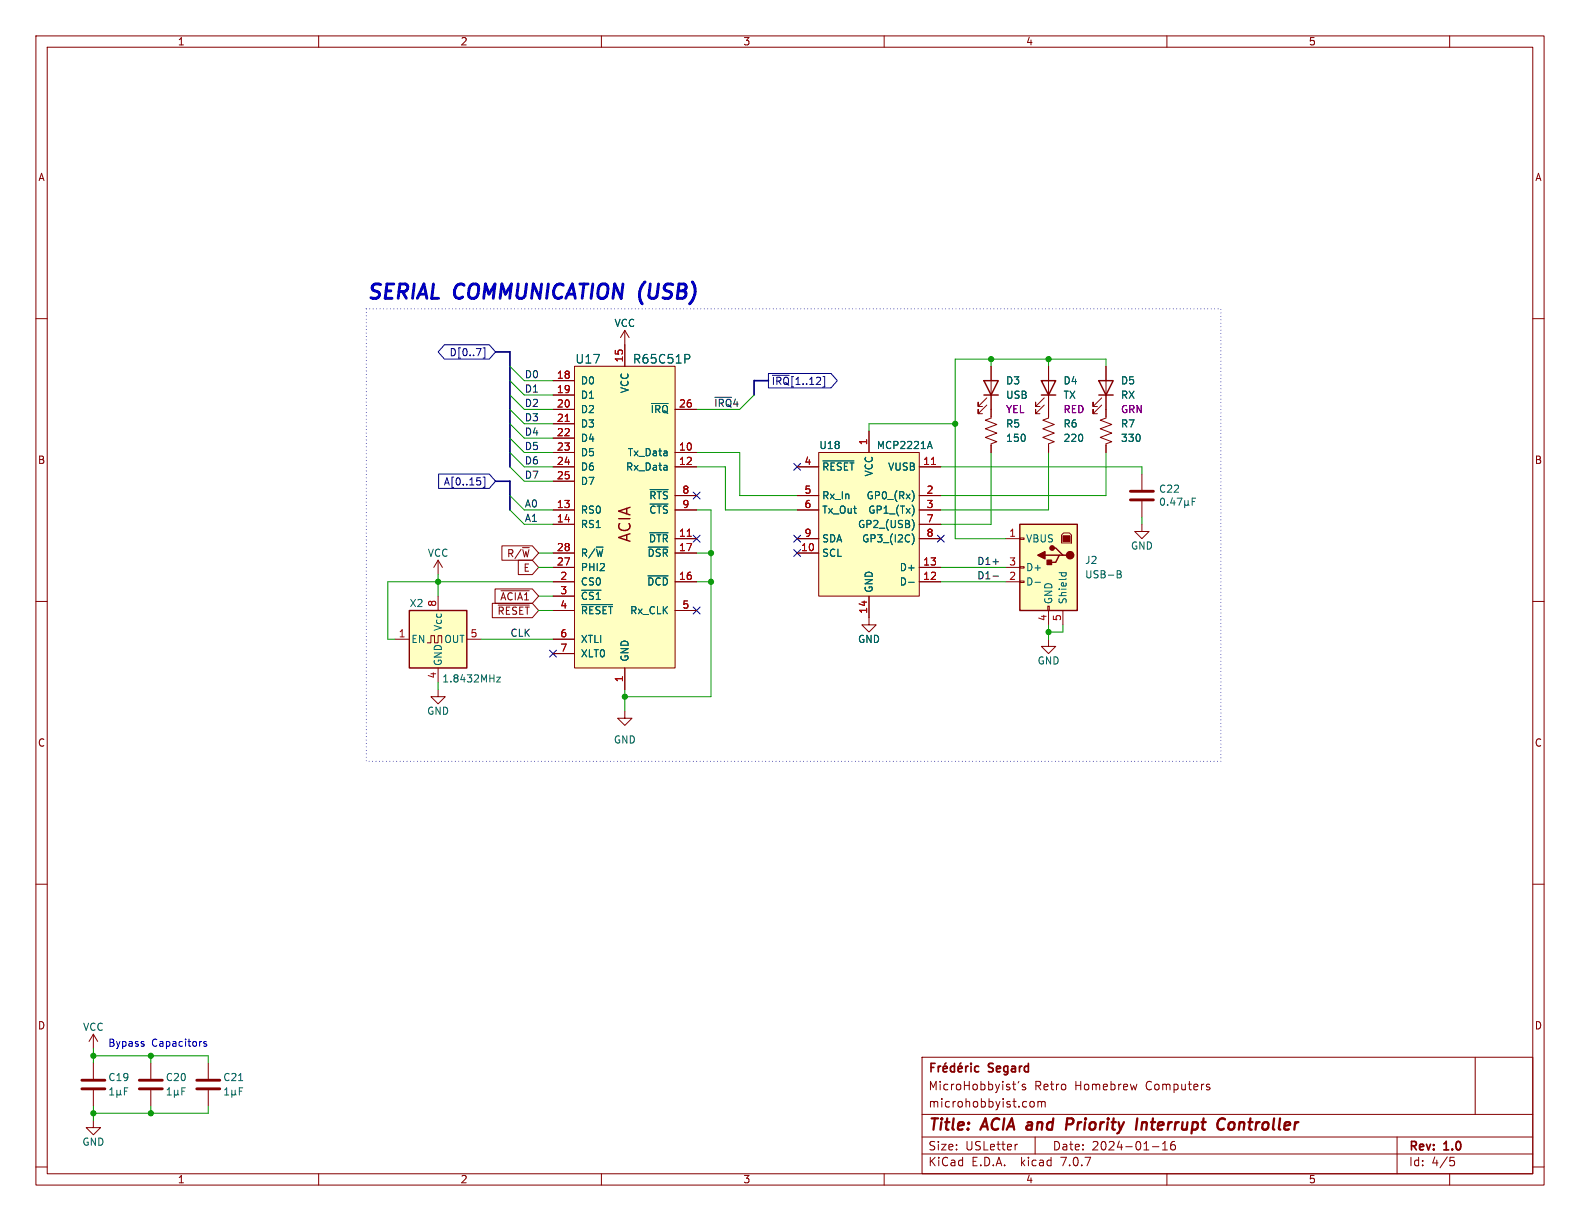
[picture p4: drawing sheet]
<svg xmlns="http://www.w3.org/2000/svg" width="279mm" height="216mm" viewBox="0 0 279 216" stroke-linecap="round" stroke-linejoin="round" font-family="sans-serif">
<g fill="none" stroke="#840000" stroke-width=".18">
<path d="M6.3 6.4h266.7v203.2h-266.7zM8.3 8.3h262.8v199.3h-262.8zM56.3 6.4v1.9M106.4 6.4v1.9M156.3 6.4v1.9M206.4 6.4v1.9M256.3 6.4v1.9M6.3 56.3h2M110.5 58.4v6.4M110.5 58.4l-.8 1.3M110.5 58.4l.8 1.3M271.1 56.3h1.9"/>
<path d="M97.8 67.3h3.8M97.8 69.9h3.8M97.8 72.4h3.8M97.8 74.9h3.8M97.8 77.5h3.8M101.6 64.8h17.8v53.3h-17.8zM119.4 72.4h3.8M153.7 76.2v3.8M174.5 71.6l-1.5 1.6v-.8v.8h.7M174.5 70.4l-1.5 1.5v-.8v.8h.7M175.3 64.8v9.1l-1.1 .4 2.1 .8-2.1 .7 2.1 .8-2.1 .7 2.1 .8-1 .4v1.5M184.7 71.6l-1.6 1.6v-.8v.8h.8"/>
<path d="M184.7 70.4l-1.6 1.5v-.8v.8h.8M185.4 64.8v9.1l-1 .4 2 .8-2 .7 2 .8-2 .7 2 .8-1 .4v1.5M194.8 71.6l-1.5 1.6v-.8v.8h.8M194.8 70.4l-1.5 1.5v-.8v.8h.8M195.6 64.8v9.1l-1 .4 2 .8-2 .7 2 .8-2 .7 2 .8-1 .4v1.5M77.5 99.1l-.8 1.2M77.5 99.1v2.5M77.5 99.1l.7 1.2M88.8 96.5h5.3l1.1 1.3-1.1 1.3h-5.3zM91.7 99.1h2.4l1.1 1.2-1.1 1.3h-2.4zM97.8 80h3.8M97.8 82.6h3.8"/>
<path d="M97.8 90.2h3.8M97.8 92.7h3.8M97.8 97.8h3.8M97.8 85.1h3.8M119.4 80h3.8M119.4 95.3h3.8M119.4 82.6h3.8M119.4 90.2h3.8M119.4 97.8h3.8M119.4 87.6h3.8M141 95.3h3.8M141 82.6h3.8"/>
<path d="M141 90.2h3.8M141 97.8h3.8M141 87.6h3.8M144.8 80h17.8v25.4h-17.8zM162.6 95.3h3.8M162.6 82.6h3.8M162.6 90.2h3.8M162.6 92.7h3.8M162.6 87.6h3.8M177.8 95.3h2.5M180.3 95.1h.8v.3h-.8zM187.7 94.6l.4-.4h1l.4 .4v1.4h-1.8z"/>
<path d="M201.9 92.7v1.3h1.3l-1.3 1.3-1.2-1.3h1.2M201.9 83.8v2.8M201.9 88.6v2.8M6.3 106.4h2M69.8 113h2.6M75.6 113.7h.6v-1.3h.6v1.3h.7v-1.3h.6v1.3M77.5 105.4v2.6M77.5 118.1v2.6M82.5 113h2.6M87.1 106.7h7l1.1 1.3-1.1 1.2h-7zM87.5 104.1h6.6l1.1 1.3-1.1 1.3h-6.6zM88.1 107h5.5"/>
<path d="M88.6 104.5h5M97.8 113h3.8M97.8 102.9h3.8M97.8 100.3h3.8M97.8 105.4h3.8M97.8 108h3.8M97.8 115.6h3.8M110.5 118.1v3.8M119.4 102.9h3.8M119.4 108h3.8M153.7 105.4v5.1h1.2l-1.2 1.3-1.3-1.3h1.3M162.6 102.9h3.8"/>
<path d="M162.6 100.3h3.8M177.8 102.9h2.5M177.8 100.3h2.5M180.3 102.7h.8v.3h-.8zM180.3 100.2h.8v.3h-.8zM185.3 107.2h.2v.8h-.2zM185.4 113v1.3h-1.3l1.3 1.3 1.3-1.3h-1.3M185.4 108v2.5M188 108v2.5M271.1 106.4h1.9M77.5 121.9v1.3h1.2l-1.2 1.3-1.3-1.3h1.3M110.5 125.7v1.3h1.3l-1.3 1.3-1.3-1.3h1.3"/>
<path d="M6.3 156.3h2M271.1 156.3h1.9M16.5 198.1v1.3h1.3l-1.3 1.3-1.3-1.3h1.3M16.5 182.9v2.5M16.5 188v2.8M16.5 192.8v2.8M16.5 182.9l-.8 1.3M16.5 182.9l.8 1.3M26.7 188v2.8M26.7 192.8v2.8M36.8 188v2.8M36.8 192.8v2.8"/>
<path d="M163 186.9h108.1v20.7h-108.1zM163 197.1h108.1M179 191.7h.6M179.3 192.6l.3 .1M180.2 191.2l-.2 .3M181.3 191.8l-.3-.1-.2 .2v.2l.5 .2v.3h-.5M182.3 194.8h.3l.3 .2v.5l-.3 .3-.3-.1-.2-.2v-.5zM183.5 194.9l.5-.1 .2 .2M183.5 194.8v1M184.2 195l.2-.2h.4v1M184.2 195v.8M201 191.7l-.2 1"/>
<path d="M213.5 191.7l.4 .1M213.5 192.2l.4 .1 .1 .2-.2 .2h-.3M260.9 187v10M6.3 206.4h2M56.3 207.6v2M106.4 207.6v2M156.3 207.6v2M163 204.1h108.1M163 201h108.1M179.9 202.3l-.2 .1M183 201v3.1M203.8 202.8h1.1"/>
<path d="M205.6 203.3h.8M205.6 202.3l.4-.5v1.5M206.4 207.6v2M207.2 202a1.17 1.17 0 0 0 0 1.3h.5l.2-.6-.3-.3-.4 .1-.2 .2M247.1 201v6.6M256.3 207.6v2M256.4 204.6h.7M256.6 205.2h.3l.3 .3-.1 .6h-.5M271.1 206.4h1.9"/>
</g>
<path d="M189.5 197.8h-.8l-.2 2M189.6 198.7l-1 .1M202 198.4l-.2 1.4M202.6 198.4l-.6 .2M215.8 197.8a.67 .67 0 0 1 .8 .1M216.4 199.6l-.4 .2M218 198.4a.62 .62 0 0 0-.7 .4v.8a.52 .52 0 0 0 .7 .1" fill="none" stroke="#840000" stroke-width=".4"/>
<g fill="none" stroke="#840000" stroke-width=".3">
<path d="M164.6 188.7h.5M165.4 188h-.8v1.5M165.9 188.5v1M166.4 188.5l-.3 .1-.2 .2M166.8 189l.7-.1-.1-.3-.4-.1-.2 .2 .1 .8h.5M167.3 188l-.2 .2M168.8 188.6l-.4-.1-.3 .3v.4l.1 .3h.6M168.8 188v1.5M169.4 189l.7-.1v-.3l-.5-.1-.2 .2 .1 .8h.6M169.9 188l-.2 .2M170.8 188.5v1M171.2 188.5l-.3 .1-.1 .2"/>
<path d="M171.7 188v.2M171.7 188.5v1M173.1 188.6l-.5-.1-.2 .3v.4l.1 .3h.6"/>
</g>
<g fill="#ffffc2" stroke="#ffffc2" stroke-width=".18">
<path d="M72.4 108h10.1v10.1h-10.1z"/>
<path d="M101.6 64.8h17.8v53.3h-17.8z"/>
<path d="M144.8 80h17.8v25.4h-17.8z"/>
<path d="M180.3 92.7h10.2v15.3h-10.2z"/>
</g>
<path d="M174 67.3h2.5l-1.2 2.6zM174 69.9h2.5M184.1 67.3h2.6l-1.3 2.6zM184.1 69.9h2.6M194.3 67.3h2.5l-1.2 2.6zM194.3 69.9h2.5M180.3 92.7h10.2v15.3h-10.2zM184.8 98.2h2.5M186.1 96.9h.6l1.3 1.3h.6M188 98.2h-.7l-.6 1.2h-1.3M72.4 108h10.1v10.1h-10.1z" fill="none" stroke="#840000" stroke-width=".25"/>
<g fill="none" stroke="#006464" stroke-width=".18">
<path d="M115.2 71.3h2.9M121.1 62.7h.6l.3 .3-.2 .4-.7 .1M164.1 79h.6M164.4 78l.4 1.3M114.6 96.7h3.5M114.9 94.2h3.2M114.9 86.6h3.2M114.9 89.1h3.2M145.5 81.5h5.5M161.3 91.9a1.49 1.49 0 0 1 0 1.8M161.3 94.4a1.47 1.47 0 0 1 0 1.9M161.5 87l.1 .6-.1 .9"/>
<path d="M161.6 89.8v.9M205.4 88.1h.1a.68 .68 0 0 1 .4 .6 .68 .68 0 0 1-.4 .7 .84 .84 0 0 1-.1-1.3zM206.5 89.2v.2M207.3 88l-.3 .9h.8M207.6 88.5v.9M208.2 88.1h.8l-.5 1.3M209.5 89.2l.2 .2h.2l.2-.2M209.5 88.5v1.3M210.1 89.2l.2 .2M210.1 88.5v.7M210.8 88.7h.5M211.4 88.1h-.6v1.3"/>
<path d="M87.8 119.7h.7l-.7 .9h.7M102.8 104.4h3.5M102.8 106.9h5.5M114.6 101.8h3.5M160.7 103h.9M183 103h1M187.3 101.3h1.2M187.8 101.3l-.1 .3M188.5 101.3v.3M197.6 100.9l.6 .1v.3l-.2 .2M197.6 101.5h.4M198 101.5l.3 .3-.1 .3-.6 .1"/>
<path d="M19.4 193.6h.7M19.4 192.7l.4-.4v1.3M20.7 193.4l.2 .2h.2l.2-.2M20.7 192.8v1.2M21.3 193.4l.2 .2M21.3 192.8v.6M22 193h.4M22.6 192.3h-.6v1.3M29.6 193.6h.7M29.6 192.7l.3-.4v1.3M30.8 193.4l.2 .2h.3l.1-.2M30.8 192.8v1.2"/>
<path d="M31.4 193.4l.2 .2M31.4 192.8v.6M32.2 193h.4M32.8 192.3h-.6v1.3M39.7 193.6h.7M39.7 192.7l.4-.4v1.3M41 193.4l.2 .2h.2l.2-.2M41 192.8v1.2M41.6 193.4l.2 .2M41.6 192.8v.6M42.2 191.1h.7M42.3 193h.4"/>
<path d="M42.9 192.3h-.6v1.3"/>
</g>
<path d="M99.9 74.5h.8M121.5 94.8h.8M164.7 82.1h.7" fill="none" stroke="#a90000" stroke-width=".18"/>
<path d="M199.9 88.4h4.1M199.9 86.9h4.1M14.5 192.5h4M14.5 191h4M24.6 192.5h4.1M24.6 191h4.1M34.8 192.5h4.1M34.8 191h4.1" fill="none" stroke="#840000" stroke-width=".51"/>
<g fill="#840000" stroke="#840000" stroke-width=".25">
<path d="M183.5 98.2l1.3-.7v1.3z"/>
<path d="M185.2 99.1h.7v.7h-.7z"/>
<circle cx="189.2" cy="98.2" r=".63"/>
<circle cx="186.1" cy="96.9" r=".38"/>
</g>
<path d="M188 94.7h1.2v1.1h-1.2z" fill="#840000" stroke="#840000" stroke-width=".18"/>
<g fill="none" stroke="#000084" stroke-width=".18">
<path d="M78.6 61h7.9l1.1 1.2-1.1 1.3h-7.9l-1.1-1.3zM85.4 61.5h.3v1.8h-.3M135.9 66h11.1l1.1 1.3-1.1 1.3h-11.1zM136.6 66.4h2.9M77.6 83.8h8.9l1.1 1.3-1.1 1.3h-8.9zM85 85.1v.5M85.4 84.4h.3v1.8h-.3M122.6 94.6l1.2 1.3M122.6 87l1.2 1.2M123.8 94.6l-1.2 1.3M123.8 87l-1.2 1.2M140.4 97.2l1.2 1.2"/>
<path d="M140.4 94.6l1.2 1.3M140.4 81.9l1.2 1.3M141.6 97.2l-1.2 1.2M141.6 94.6l-1.2 1.3M141.6 81.9l-1.2 1.3M165.8 94.6l1.2 1.3M167 94.6l-1.2 1.3M97.2 115l1.2 1.2M98.4 115l-1.2 1.2M122.6 107.3l1.2 1.3M123.8 107.3l-1.2 1.3"/>
</g>
<path d="M126.4 70.3h3M175.6 99.3h1M175.6 101.9h1" fill="none" stroke="#0f0f0f" stroke-width=".18"/>
<path d="M25.3 184.6l.2 .2-.2 .2M25.3 184.2h.1M36.5 184.2h-.3l-.2 .1 .1 .2 .4 .1v.3h-.5" fill="none" stroke="#0000c2" stroke-width=".18"/>
<path d="M113.1 51.5l.1 1.5" fill="none" stroke="#0000c2" stroke-width=".51"/>
<path d="M64.8 54.6h151.1v80h-151.1v-80" fill="none" stroke="#0000c2" stroke-width=".18" stroke-dasharray="0 .6"/>
<path d="M87.6 62.2h2.6v20.4M135.9 67.3h-2.6v2.6M87.6 85.1h2.6v5.1" fill="none" stroke="#000084" stroke-width=".3"/>
<g fill="none" stroke="#009600" stroke-width=".18">
<path d="M90.2 72.4l2.5 2.5h5.1M90.2 67.3l2.5 2.6h5.1M90.2 74.9l2.5 2.6h5.1M90.2 69.9l2.5 2.5h5.1M90.2 77.5l2.5 2.5h5.1M90.2 64.8l2.5 2.5h5.1M133.3 69.9l-2.5 2.5h-7.6M168.9 74.9h-15.2v1.3M175.3 63.5v1.3M185.4 63.5v1.3M195.6 64.8v-1.3h-26.7v31.8h8.9M90.2 87.6l2.5 2.6h5.1"/>
<path d="M90.2 90.2l2.5 2.5h5.1M90.2 80l2.5 2.6h5.1M90.2 82.6l2.5 2.5h5.1M95.2 97.8h2.6M123.2 80h7.6v7.6h10.2M123.2 90.2h2.5v33h-15.2M123.2 82.6h5.1v7.6h12.7M123.2 97.8h2.5M166.4 82.6h35.5v1.2M175.3 80v12.7h-8.9M185.4 80v10.2h-19M195.6 80v7.6h-29.2"/>
<path d="M201.9 91.4v1.3M77.5 101.6v3.8M85.1 113h12.7M95.2 100.3h2.6M95.2 105.4h2.6M95.2 108h2.6M97.8 102.9h-29.2v10.1h1.2M123.2 102.9h2.5M166.4 102.9h11.4M166.4 100.3h11.4M185.4 110.5v2.5M188 110.5v1.3h-2.6"/>
<path d="M77.5 120.7v1.2M110.5 121.9v3.8M16.5 185.4v2.6M16.5 195.6v2.5M16.5 186.7h20.3v1.3M26.7 186.7v1.3M26.7 195.6v1.3M36.8 195.6v1.3h-20.3"/>
</g>
<g fill="#009600" stroke="#009600" stroke-width=".18">
<circle cx="185.4" cy="111.8" r=".46"/>
<circle cx="168.9" cy="74.9" r=".46"/>
<circle cx="185.4" cy="63.5" r=".46"/>
<circle cx="175.3" cy="63.5" r=".46"/>
<circle cx="125.7" cy="102.9" r=".46"/>
<circle cx="125.7" cy="97.8" r=".46"/>
<circle cx="110.5" cy="123.2" r=".46"/>
<circle cx="26.7" cy="186.7" r=".46"/>
<circle cx="77.5" cy="102.9" r=".46"/>
<circle cx="26.7" cy="196.9" r=".46"/>
<circle cx="16.5" cy="186.7" r=".46"/>
<circle cx="16.5" cy="196.9" r=".46"/>
</g>
<g font-size="3.5" fill="#0000c2">
<text x="64.8" y="53.1">SERIAL</text>
<text x="80.4" y="53.1">COMMUNICATION</text>
<text x="114.1" y="53.1">(USB)</text>
</g>
<g font-size="2.8" fill="#840000">
<text x="111.9" y="96.1" transform="rotate(-90 111.9 96.1)">ACIA</text>
<text x="164" y="200.4">Title:</text>
<text x="173.7" y="200.4">ACIA and</text>
<text x="190.2" y="200.4">Priority</text>
<text x="203.3" y="200.4">Interrupt</text>
<text x="218.5" y="200.4">Controller</text>
</g>
<g font-size="2.1" fill="#006464">
<text x="101.7" y="64.5">U17</text>
<text x="111.8" y="64.5">R65C51P</text>
</g>
<g font-size="2.1" fill="#840000">
<text x="174.9" y="190">Segard</text>
<text x="164.1" y="193">MicroHobbyist's</text>
<text x="164.1" y="196.1">microhobbyist.com</text>
<text x="182.9" y="193">Retro</text>
<text x="190.1" y="193">Homebrew</text>
<text x="202.8" y="193">Computers</text>
<text x="164" y="203.6">Size:</text>
<text x="170.7" y="203.6">USLetter</text>
<text x="186" y="203.6">Date:</text>
<text x="193.1" y="203.6">2024-01-16</text>
<text x="249.1" y="203.9">Rev:</text>
<text x="255.4" y="203.9">1.0</text>
<text x="164" y="206.4">KiCad</text>
<text x="171.8" y="206.4">E.D.A.</text>
<text x="180.7" y="206.4">kicad</text>
<text x="187.9" y="206.4">7.0.7</text>
<text x="249.1" y="206.4">Id:</text>
<text x="253.1" y="206.4">4/5</text>
</g>
<g font-size="1.8" fill="#840000">
<text x="31.3" y="8.2">1</text>
<text x="81.4" y="8.2">2</text>
<text x="131.4" y="8.2">3</text>
<text x="181.3" y="8.2">4</text>
<text x="231.4" y="8.2">5</text>
<text x="6.7" y="32.2">A</text>
<text x="271.4" y="32.2">A</text>
<text x="6.6" y="82.2">B</text>
<text x="271.3" y="82.2">B</text>
<text x="89.6" y="98.7">R/~{W}</text>
<text x="92.5" y="101.3">E</text>
<text x="88.4" y="106.4">~{ACIA1}</text>
<text x="87.9" y="108.9">~{RESET}</text>
<text x="6.6" y="132.2">C</text>
<text x="271.3" y="132.2">C</text>
<text x="6.6" y="182.2">D</text>
<text x="271.3" y="182.2">D</text>
<text x="31.3" y="209.4">1</text>
<text x="81.4" y="209.4">2</text>
<text x="131.4" y="209.4">3</text>
<text x="181.3" y="209.4">4</text>
<text x="231.4" y="209.4">5</text>
</g>
<g font-size="1.8" fill="#006464">
<text x="108.6" y="58">VCC</text>
<text x="102.6" y="68.2">D0</text>
<text x="102.6" y="70.7">D1</text>
<text x="111.4" y="69.6" transform="rotate(-90 111.4 69.6)">VCC</text>
<text x="177.8" y="68.2">D3</text>
<text x="177.8" y="70.7">USB</text>
<text x="188" y="68.2">D4</text>
<text x="188" y="70.7">TX</text>
<text x="198.1" y="68.2">D5</text>
<text x="198.1" y="70.7">RX</text>
<text x="102.6" y="73.3">D2</text>
<text x="102.6" y="75.8">D3</text>
<text x="115" y="73.3">~{IRQ}</text>
<text x="177.8" y="75.8">R5</text>
<text x="188" y="75.8">R6</text>
<text x="198.1" y="75.8">R7</text>
<text x="102.6" y="78.3">D4</text>
<text x="102.6" y="80.9">D5</text>
<text x="102.6" y="83.4">D6</text>
<text x="110.6" y="83.4">Rx_Data</text>
<text x="110.9" y="80.9">Tx_Data</text>
<text x="144.8" y="79.6">U18</text>
<text x="145.3" y="83.4">~{RESET}</text>
<text x="154.9" y="79.6">MCP2221A</text>
<text x="157" y="83.4">VUSB</text>
<text x="177.8" y="78.3">150</text>
<text x="188" y="78.3">220</text>
<text x="198.1" y="78.3">330</text>
<text x="102.6" y="86">D7</text>
<text x="114.7" y="88.5">~{RTS}</text>
<text x="145.3" y="88.5">Rx_In</text>
<text x="153.1" y="88.5">GP0_(Rx)</text>
<text x="154.5" y="84.3" transform="rotate(-90 154.5 84.3)">VCC</text>
<text x="204.9" y="87.3">C22</text>
<text x="102.6" y="91">RS0</text>
<text x="102.6" y="93.6">RS1</text>
<text x="114.7" y="91">~{CTS}</text>
<text x="145.3" y="91">Tx_Out</text>
<text x="151.6" y="93.6">GP2_(USB)</text>
<text x="153.4" y="91">GP1_(Tx)</text>
<text x="75.6" y="98.7">VCC</text>
<text x="102.6" y="101.2">PHI2</text>
<text x="102.6" y="98.7">R/~{W}</text>
<text x="114.4" y="98.7">~{DSR}</text>
<text x="114.7" y="96.1">~{DTR}</text>
<text x="145.3" y="98.7">SCL</text>
<text x="145.3" y="96.1">SDA</text>
<text x="152.4" y="96.1">GP3_(I2C)</text>
<text x="159" y="101.2">D+</text>
<text x="181.4" y="96.1">VBUS</text>
<text x="181.4" y="101.2">D+</text>
<text x="191.8" y="99.9">J2</text>
<text x="199.9" y="97.4">GND</text>
<text x="72.3" y="107.5">X2</text>
<text x="102.6" y="103.7">CS0</text>
<text x="102.6" y="106.3">~{CS1}</text>
<text x="114.4" y="103.7">~{DCD}</text>
<text x="154.5" y="104.9" transform="rotate(-90 154.5 104.9)">GND</text>
<text x="159" y="103.7">D-</text>
<text x="181.4" y="103.7">D-</text>
<text x="186.3" y="106.9" transform="rotate(-90 186.3 106.9)">GND</text>
<text x="188.8" y="106.9" transform="rotate(-90 188.8 106.9)">Shield</text>
<text x="191.8" y="102.5">USB-B</text>
<text x="72.6" y="113.9">EN</text>
<text x="78.3" y="111.7" transform="rotate(-90 78.3 111.7)">Vcc</text>
<text x="78.5" y="113.9">OUT</text>
<text x="102.6" y="108.8">~{RESET} Rx_CLK</text>
<text x="102.6" y="113.9">XTLI</text>
<text x="151.6" y="113.9">GND</text>
<text x="78.3" y="117.9" transform="rotate(-90 78.3 117.9)">GND</text>
<text x="102.6" y="116.4">XLT0</text>
<text x="111.4" y="117.1" transform="rotate(-90 111.4 117.1)">GND</text>
<text x="183.4" y="117.7">GND</text>
<text x="78.1" y="120.9">1.8432MHz</text>
<text x="75.4" y="126.6">GND</text>
<text x="108.5" y="131.7">GND</text>
<text x="14.6" y="182.5">VCC</text>
<text x="19.1" y="191.4">C19</text>
<text x="29.2" y="191.4">C20</text>
<text x="39.4" y="191.4">C21</text>
<text x="14.5" y="202.8">GND</text>
</g>
<g font-size="1.8" fill="#000084">
<text x="79.4" y="63.2">D[0..7]</text>
<text x="136.4" y="68.3">~{IRQ}[1..12]</text>
<text x="78.4" y="86">A[0..15]</text>
</g>
<g font-size="1.8" fill="#a90000">
<text x="110.2" y="64.2" transform="rotate(-90 110.2 64.2)">15</text>
<text x="98.4" y="67.1">18</text>
<text x="98.4" y="69.6">19</text>
<text x="98.4" y="72.1">20</text>
<text x="98.4" y="74.7">21</text>
<text x="98.4" y="77.2">22</text>
<text x="120" y="72.1">26</text>
<text x="98.4" y="79.8">23</text>
<text x="98.4" y="82.3">24</text>
<text x="120" y="79.8">10</text>
<text x="120" y="82.3">12</text>
<text x="142.2" y="82.3">4</text>
<text x="153.4" y="78.8" transform="rotate(-90 153.4 78.8)">1</text>
<text x="163.2" y="82.3">11</text>
<text x="98.4" y="89.9">13</text>
<text x="98.4" y="84.8">25</text>
<text x="120.6" y="87.4">8</text>
<text x="120.6" y="89.9">9</text>
<text x="142.2" y="87.4">5</text>
<text x="142.2" y="89.9">6</text>
<text x="163.8" y="87.4">2</text>
<text x="163.8" y="89.9">3</text>
<text x="98.4" y="92.5">14</text>
<text x="120" y="95">11</text>
<text x="142.2" y="95">9</text>
<text x="163.8" y="92.5">7</text>
<text x="163.8" y="95">8</text>
<text x="178.4" y="95">1</text>
<text x="98.4" y="100.1">27</text>
<text x="98.4" y="97.5">28</text>
<text x="120" y="97.5">17</text>
<text x="141.6" y="97.5">10</text>
<text x="163.2" y="100.1">13</text>
<text x="178.4" y="100.1">3</text>
<text x="77.2" y="107.4" transform="rotate(-90 77.2 107.4)">8</text>
<text x="99" y="102.6">2</text>
<text x="99" y="105.2">3</text>
<text x="99" y="107.7">4</text>
<text x="120" y="102.6">16</text>
<text x="120.6" y="107.7">5</text>
<text x="163.2" y="102.6">12</text>
<text x="178.4" y="102.6">2</text>
<text x="70.4" y="112.8">1</text>
<text x="83.1" y="112.8">5</text>
<text x="99" y="112.8">6</text>
<text x="153.4" y="108.6" transform="rotate(-90 153.4 108.6)">14</text>
<text x="185.2" y="109.9" transform="rotate(-90 185.2 109.9)">4</text>
<text x="187.7" y="109.9" transform="rotate(-90 187.7 109.9)">5</text>
<text x="99" y="115.3">7</text>
<text x="77.2" y="120.1" transform="rotate(-90 77.2 120.1)">4</text>
<text x="110.2" y="120.7" transform="rotate(-90 110.2 120.7)">1</text>
</g>
<g font-size="1.8" fill="#0f0f0f">
<text x="92.7" y="69.5">D1</text>
<text x="92.7" y="67">D0</text>
<text x="92.7" y="72">D2</text>
<text x="92.7" y="74.6">D3</text>
<text x="92.7" y="77.1">D4</text>
<text x="126.2" y="72">~{IRQ}4</text>
<text x="92.7" y="82.2">D6</text>
<text x="92.7" y="79.7">D5</text>
<text x="92.7" y="84.7">D7</text>
<text x="92.7" y="89.8">A0</text>
<text x="92.7" y="92.4">A1</text>
<text x="172.7" y="100">D1+</text>
<text x="172.7" y="102.5">D1-</text>
<text x="90.2" y="112.7">CLK</text>
</g>
<g font-size="1.8" fill="#840084">
<text x="177.8" y="73.3">YEL</text>
<text x="188" y="73.3">RED</text>
<text x="198.1" y="73.3">GRN</text>
</g>
<g font-size="1.8" fill="#0000c2">
<text x="19" y="185.2">Bypass</text>
<text x="26.8" y="185.2">Capacitors</text>
</g>
</svg>
